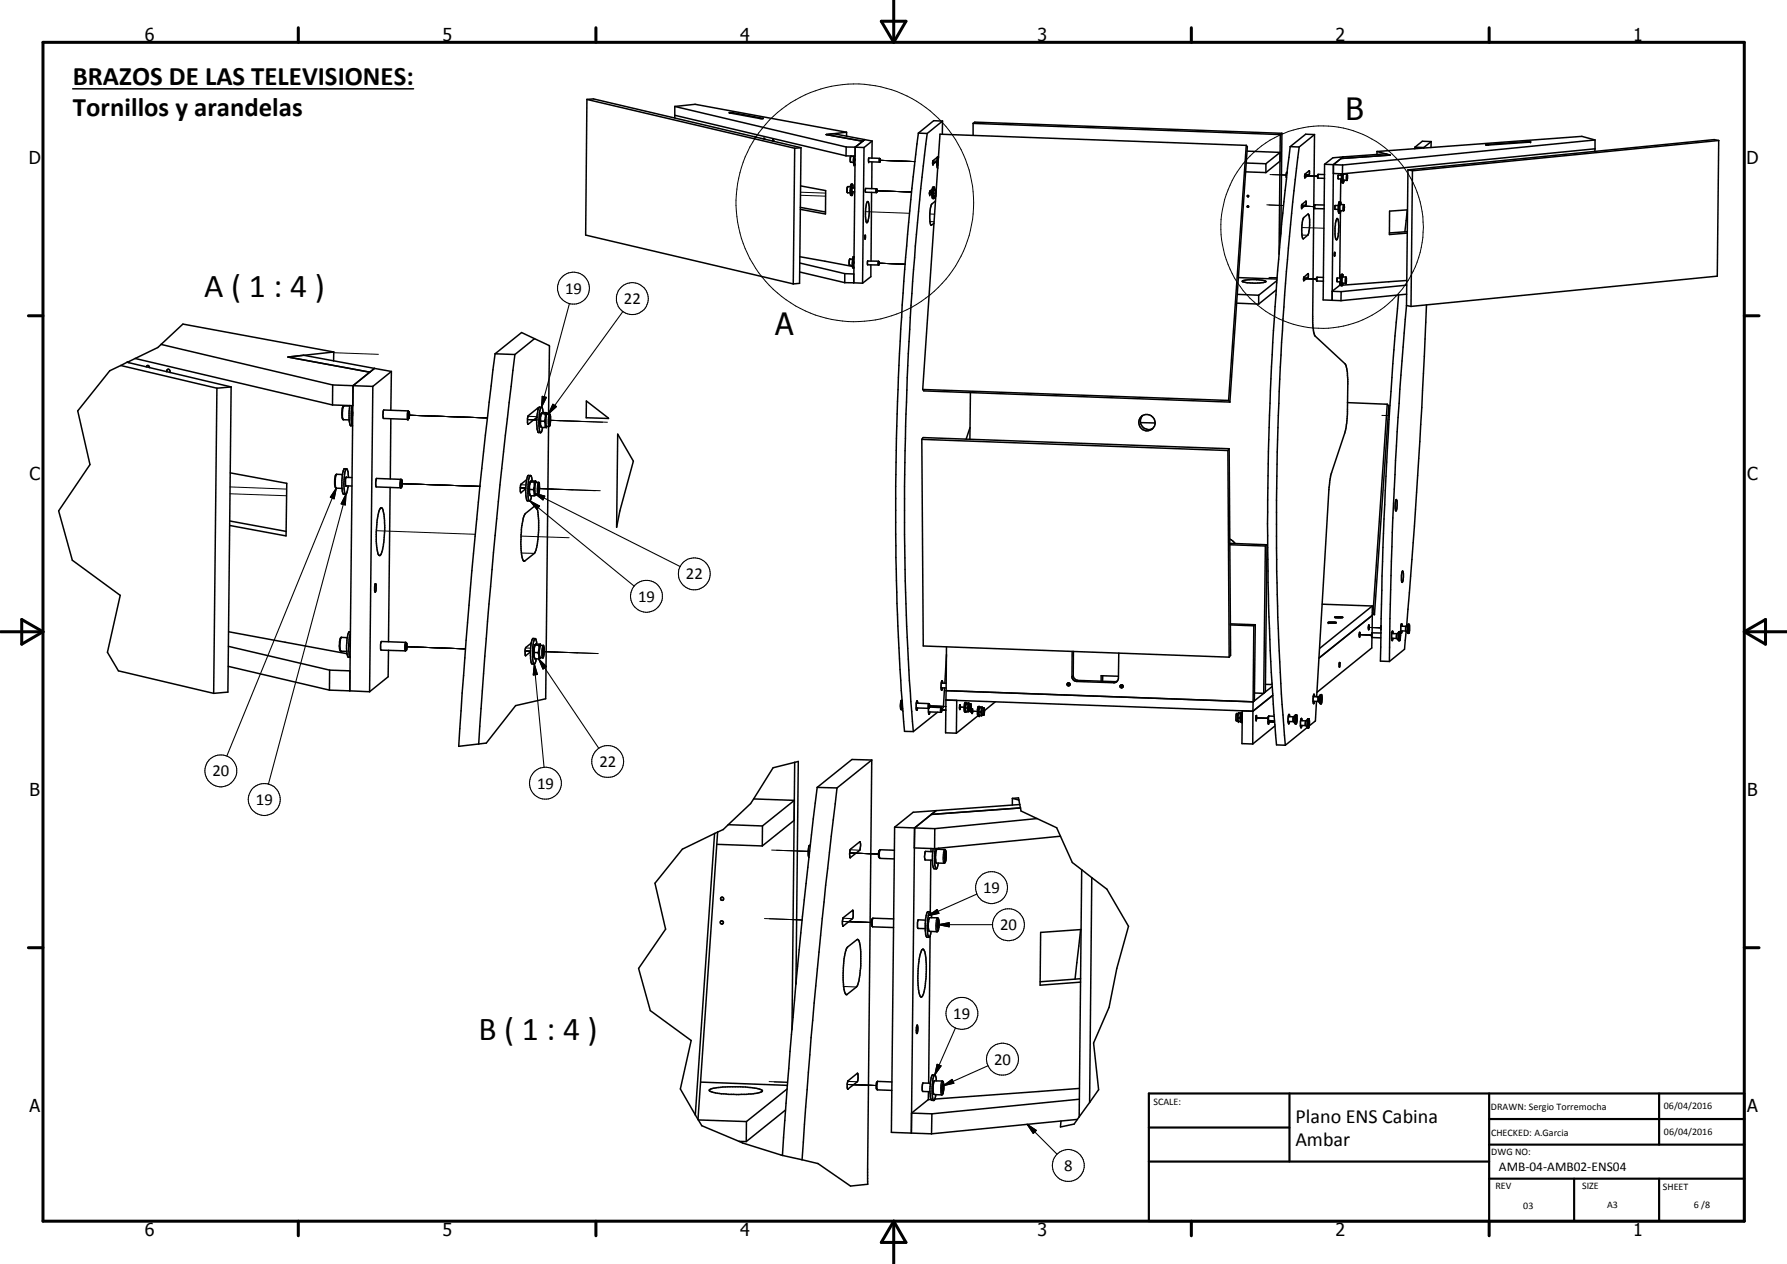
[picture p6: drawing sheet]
<svg xmlns="http://www.w3.org/2000/svg" width="420mm" height="297mm" viewBox="0 0 420 297" stroke-linecap="round" stroke-linejoin="round" font-family="sans-serif">
<g fill="none" stroke="#000" stroke-width=".24">
<path d="M207 37.7l8.1 .3M219.3 38.1h1M188.2 45.9l5.9 .2M188.2 45.2l5.9 .2M203.5 49.7l10.3 .4M206.2 44.8l8.1 .3M218.6 45.3h.5M218.6 50.3h1.1M297.8 48.1l4 .2M298.4 48.2l3.4 .1M298.6 41l3.8 .1M299.1 41l3.3 .1"/>
<path d="M300.7 48.3h1.1M301.4 41.1h1M306 48.4l3 .2M306.1 53.5l5.2 .1M306.7 41.3l3.1 .1M206.7 61.8l6.1 .3M298.4 65.2l1.9 .1-1.4-.1M306.5 65.5l3 .1M78.5 82.9l10.5 .4M96.3 97.6h-.2l18.5 .6M124 98.6l2.2 .1M129 98.8l12.7 .4"/>
<path d="M129 98.8h2.9M129 98.8l13.8 .4M324.9 97.6l1.8 .1M54.1 116l13.3 .5M54.1 114.4l13.3 .5M94.6 113.7h-.2l18.4 .6M122.3 114.6l1.3 .1M140 115.3l-13.6-.5 14.7 .5M88.5 124.7l23.2 .9M122.5 126l11.3 .4M95.7 152h-.1l13.8 .5M123.5 153h1.2"/>
<path d="M131.3 153.3l-3.8-.2 13.1 .5M319.6 149.1l2.9 .2zM321.7 147.4l2.9 .1zM218.5 165.9l3.9 .1zM221.3 166.8l1.1 .1zM225.6 166.2h.2M225.6 166.2h1.1M225.6 166.2h.8M229.3 167.1h-.8l1.3 .1M292 168.6h.1M295.3 168.7l2.8 .1zM298.1 169.6l1.6 .1"/>
<path d="M181.4 199.8l8.6 .3-2.2-.1M179.7 215.9l8.9 .3-2.5-.1M198.1 216.5l6.8 .3M199.8 200.4l6.8 .3M180.8 254.2l4.4 .1h-3.2M199.2 254.8l6.8 .3"/>
<circle cx="201" cy="47.7" r="27.9"/>
<circle cx="310.8" cy="53.4" r="23.8"/>
</g>
<g fill="none" stroke="#000" stroke-width=".35">
<path d="M17.1 20.9h80.1M138 23.4l-.3 31.8 48.8 11.5M138 23.4l1.5-.2 48.8 11.5M138 23.4l48.8 11.4M158.7 25l4.7-.5 35.6 6.6M158.7 25v2.7M158.7 27.1l40.2 9.5M158.7 25l40.3 9.5M171.5 26.5h.7l7.3 1.3-.8 .1zM177.4 32.1l.2 .1M179.5 32.6l.2-.1 .1 .2M181.6 33.1l.2-.2 .1 .3"/>
<path d="M186.8 34.8l-.3 31.9M188.3 34.7l-.3 31.9-1.5 .1M188.3 34.7l-1.5 .1M194.3 31.6l8.5 1.6M194.3 31.6l1.6-.2 7.4 1.4M199 34.5l-.1 2.1M199 34.5l2.1 .1M199 31.1v.9M199 31.1l-4.7 .5M200 36.8v.1M200 36.9v1.2h.7M200.7 36.7v1.7v.3l.3 .1"/>
<path d="M200.7 36.7l-.7 .1M200.9 36.7v1.5l.1 .6M201 37.3v.4M201.1 34.6l2 .1M201.1 34.6l-.4 31.9M201.1 34.6l-.1 2.1-2.1-.1M202.8 33.2l-1.7 1.4M203.1 34.7l-.3 31.8M203.3 32.8l1.8 .3M203.3 32.8l-2.2 1.8M203.3 32.8l-.5 .4M204.2 37.2v.8l2.6 .1"/>
<path d="M204.3 37.1l-.1 .1M204.3 37.1l2.5 .1M205 38.1v6.2M205.1 33.1l-.1 4.1M205.1 33.1l-2 1.6M206.9 38l-.1-.7v.8M206.9 38l-.1 .1M206.9 37.3v.7M215.9 31.3a580.6 580.6 0 0 0-3.4 34.8l-.5 8.4a712.2 712.2 0 0 0-1.1 64.6l.7 18.3 1.1 14.5h2M215.9 31.3l2.1 .1M218 31.4l-1.5 12.9-1.3 13.5a810.5 810.5 0 0 0-2.5 56.6 548.6 548.6 0 0 0 2 57.5M220.4 37l-1 .8-.1 .8 1-.7"/>
<path d="M220.4 37h.1M220.4 37v.1M220.4 37.1l-.2 1.5 .3 .9M220.7 37l-.2 2M220.7 36.8l-.3 .3M221.6 28.4h-2.1l-3.6 2.9M221.6 28.4v3.1M221.6 28.4l-3.6 3M228.8 29l72.2 2.6M228.8 29v2.8M228.8 29l.4-.3 72.2 2.6M293 38.3l4.6 .2"/>
<path d="M293 34.2l-72-2.7-4.1 60M293 34.2l.3 .3-4.1 60M293 34.2l-4.1 59.9M293.2 35.5l7.8 .3M297.6 38.5v2.1M301 35.8l-.1 2.1-3.3 2.7M301 35.8l-3.4 2.7M301 31.6l-.3 28.1M301.4 31.3l-.3 23.7M301.4 31.3l-.4 .3M303.3 34.5a703.9 703.9 0 0 0-4.8 63.1 676.8 676.8 0 0 0-.3 42 503.4 503.4 0 0 0 1.9 35.4l2.1 .1M303.3 34.5h2.2"/>
<path d="M305.5 34.5a702.2 702.2 0 0 0-5.2 71.7 632.8 632.8 0 0 0 .3 41.5l.7 15.4 .9 12M309.1 31.6l-.4 45.2 .4 2.1 7.2 6.7 .5 1.7 .1 1.9-.1 8.1-.3 3-3.6 11.4-.4 2.8-2.9 49.2M309.1 31.6l-2.1-.1-3.7 3M309.1 31.6l-3.6 2.9M311.4 38.6l-.3 31.9 4.2 .2M311.4 38.6l4.3 .2M313.5 38.7l-.3 31.9v-2.1M313.5 38.7v2.1l2.1 .1M315.3 37.3l-1.8 1.4M315.7 38.8l-.1 2.1M315.8 36.9l-2.4 .2-2 1.5M315.8 36.9l-2.3 1.8"/>
<path d="M315.8 36.9l-.5 .4M323.8 35.6v.7M323.8 35.6l3 .8M326.8 36.4l-11.5 .9M326.8 36.4l-1-.2-10 .7M331 39.9l1.1 .2M331 39.9l-.3 31.9M332.7 34.6l2.1 .1M332.7 34.6l-.1 .4M334.8 34.7l-.1 .1M336.5 33.3l-2.1-.1-1.7 1.4M336.5 33.3v1.4"/>
<path d="M336.5 33.3l-1.7 1.4M349.3 34l10.6-.7zM375 32.9l-3.1-.9-48.1 3.6M375 32.9v2.1M375 32.9l-59.3 5.9M375 35l-59.4 5.9M375 35v.6M404.1 33l-.3 31.9-72 7.1M404.1 33l-1.1-.2-72 7.1M404.1 33l-72 7.1M188.2 48.7l5.9 1.1M188.2 43.7l5.9 1.1v5.5l-5.9-1.1"/>
<path d="M200 43.9h-.7l-.1 .3v1.1h.7M200.3 45l.6 .1M200.4 43.3l.2 .4v.5M200.4 43.3a4.3 4.3 0 0 0-.2 2.6h.1M200.4 43.3h-.2l-.2 .4-.1 1.3 .2 .9h.3l.2-.8M200.9 44.2h-.5v.9M203.4 55.3v.9zM203.4 55.3h.1M204 47.4l.2 .1 .1 .5 .1 2.2a2.65 2.65 0 0 1-.6 2.1l-.3-.8v-1.8l.2-1.9zM204.9 45.2l-.1 16.1M206.1 44.4l-2.6-.1-.1 .3 .1 .6 2.6 .1M206.1 44.4v.9"/>
<path d="M206.1 44.4l.1 .7M206.1 45.1v.1M206.1 45.2h.1M206.2 44.4l-.1 .7M206.2 45.1v.1M206.2 45.2l-.1 .1M219.2 44.4l-.6 .5v.8l.5-.3M219.5 45.2l.1 .9M219.5 45.2v.2M219.5 45.4l.1 .7M219.5 44.7v.5M219.5 44.7h.1"/>
<path d="M219.5 45.4l.4 .1M219.6 44l-.2 .7 .1 2M219.6 44.7l-.1 .3M219.6 44.6l-.1 .1M219.6 44.7h.4M219.8 44.5l-.1-.5h-.3l-.3 1.1 .2 1.6 .3-.1 .1-.5M219.9 45.5l.1 .1M220 47.2l-1.1 1-.3 2a4.2 4.2 0 0 0 .4 2.8l.6-.5M220 44.7l-.1 .8M220.1 44.8l-.1 1.3h-.4M220.1 44.6l-.1 .1M220.1 44.6l-.5 .1"/>
<path d="M292.9 40.4l4.7 .2M293.3 46h.2v.2h-.1zM293.3 48.4h.2v.3l-.2-.1zM302.6 40.5l-.2 .4 .1 .9M306.1 48l1-.7v.8l-1.1 .8zM306.5 51.1l1.1-.8 .3 1.3v1.4l-.4 2.2-1.1 .9a7.7 7.7 0 0 1 0-4.5zM306.8 41l1.1-.8v.7l-1.1 .9zM309.1 48.1l-.1 .2 .1 .7M309.1 48.1v.9M309.1 48.1l2.3 .1M309.1 49l2.3 .1M309.8 41.1h.1"/>
<path d="M309.8 41.1l.1 .7M309.9 41.8v.1M309.9 41v.8M309.9 41.9h1.5M311.4 41l-1.6 .1M313.8 59.4l.1 .2-.1 .6zM313.8 59.3h.1M314.4 51.4a1.13 1.13 0 0 1 .3 1.3v2.2a1.41 1.41 0 0 1-.5 1.4 5.6 5.6 0 0 1-.3-3zM314.7 48.3h-.8l-.1 .2 .1 .7h.8M314.7 48.3l.1 1.8h.3l.1-.6M314.9 47.5l-.2 .8M314.9 47.4v.1"/>
<path d="M314.9 47.4l.3 .1M315.2 47.5l-.3 1.1 .1 1.5M315.2 50l-.2 15.3M315.2 47.5l.1 .5M315.2 42v5.5M315.2 40.8v.3M315.4 41.2l-.7-.1-.1 .2 .1 .7 .7 .1M315.5 40.9l-.1 1.6 .2 .5h.2M315.7 40.9l-.1 1.5 .2 .6M315.8 42.3h.1M315.9 48.1h-.8l-.1 1.3 .9 .1 .1-.9M315.9 48.9h.1"/>
<path d="M315.9 48.1h.1M315.9 48.6h.1M316 48.1l.1 .5-.1 .6v-.8v.2M316 42.3l-.2 .7M316 40.8v.1M316.7 40.9h-.9v1.4M316.7 40.9h.1M316.7 41.8h.1M316.7 41.4h.1M316.7 40.9l.1 1.4h-1M316.8 41.4v.4M316.8 41.4l-.1-.1v.7l.1-.2"/>
<path d="M330.9 49.3l-.6 5.2M330.9 54.4l-4.2 .3M330.9 49.3l-4.2 .3v5.5l4.2-.3M332.1 40.1l-.3 31.9M125.7 79.6l-4.6 3.7M188 60.3l12.4 2.3M188 63.9l10.6 2.5M188 61.8l10.6 2.5M198.6 64.3v2.1M198.6 66.4l2.1 .1M198.6 64.3l2.1 .1v2.1M199.7 62.2v.1"/>
<path d="M199.7 62.3l.7 .1M199.8 60.9h.7M199.8 60.9h.1M199.8 60.9l-.1 1.3M200.7 66.5h2.1M200.8 61.5v.4M200.8 60.5l-.2 1.1 .2 1.3M200.8 60.3l-.2 .1-.2 1.4v.9l.2 .3h.2M204.8 62.2v2.8l-2 1.5M206.5 62.2v.1M206.6 61.4l-2.6-.1v.2v.7l2.5 .1M206.7 61.5v.6l-.2 .2"/>
<path d="M206.7 61.5h-.2v.7M206.7 61.5l-.1 .7M290.8 71.2l5.1 .3M290.9 69.2l5 .2M291.2 65.2l9.1 .4M292.1 66.1a9.7 9.7 0 0 1 5.4-.1l.1 .1a8.6 8.6 0 0 1-4.9 .2zM295.9 69.4v2.1M300 68.2l-4.1 3.3M300.2 66l-4.3 3.4M306.5 65.2l1.1-.9v.9l-1 .8zM309.7 65.2l-.2 .2 .2 .6M309.7 66l1.5 .1"/>
<path d="M311.2 65.2h-1.5v.8M313.2 68.5h2.1M315 66.2v.9M315 67.1h.2M315 67.1l-1.8 1.4M315.2 65.4l-.8-.1v.1v.8l.8 .1M315.3 68.5v2.2M315.6 65.1l.9 .1-.1 1.3h-.9zM315.6 64.5h-.2a3.4 3.4 0 0 0-.2 2.2l.1 .4h.2M315.6 64.5l.2 .6M315.6 64.5l-.2 1.2 .1 1.4M315.8 66.5l-.3 .6"/>
<path d="M316.4 65.6l.1-.2v.8l-.1-.2M328.8 69.3a1095.5 1095.5 0 0 0-4.2 86.1h2.1M330.7 71.8l-1.7 23a848.3 848.3 0 0 0-1.9 37.1l-.4 23.5M330.7 71.8l1.1 .2M330.7 67l-15.4 1.5M330.7 69.1l-15.4 1.6M330.8 65.9l-15.1 1.1M335.4 71.6a1780.4 1780.4 0 0 1-4.7 75.5M28.4 85.9l-2.6 1.2-7.5 9.5 2.9 12.6-7.4 10.9 3.2 11.6 11.3 8.2-3 13.4 2.5 4.3 22.4 5.3M28.4 85.9l22.6 5.3M29.9 85.1l-1.5 .8M29.9 85.1l24.4 5.8"/>
<path d="M30.1 85l-.2 .1M30.1 85l.2 .3M31.8 84.2l46.4 11M31.8 84.2l-1.7 .8M34.4 86.2l.2-.3h.3l.3 .5M37.9 80.9l-.8 .8-5.3 2.5M37.9 80.9l5.1-4.7 35.5 6.5M37.9 80.9l40.3 9.6M39.2 87.4l.2-.6a.56 .56 0 0 1 .6 .7M51 91.2l-.8 71.7M54.3 90.9l-.7 71.7-3.4 .3M54.3 90.9l-3.3 .3"/>
<path d="M67.7 83.9l19.2 3.6 1.1-.9M67.7 83.9l3.7-.4 16.6 3.1M78.2 90.5l9.5 .3M78.2 90.5v4.7M78.5 82.7l-.1 2.1M78.5 82.7l-10.8 1.2M82.2 95.4h-1.3a1.52 1.52 0 0 0-.5 1.6v1l.2 .6 1.5 .1M82.2 95.3l-.1 1.5v2.3l.3 .9 .5 .1M82.8 95.3l-.2 3.4 .3 1.3M82.9 96.8v.9M83 90.6l-.8 71.7M83 90.6v4.7l-4.8-.1"/>
<path d="M87.7 90.8l-.8 71.8M88 86.6l4 .7M88 86.6l-5 4M91.9 98.4l-.1 14.1M92 87.3l-.1 9.1M92 87.3l-4.3 3.5M96 96.6l-5.8-.2-.2 1.1 .2 .8 5.7 .3M96 96.6h.1M96 96.6l-.2 .6 .1 1.4M96 96.6l.2 .2M96.2 96.8l-.2 .7 .1 .8M96.2 96.8v1.4l-.3 .4"/>
<path d="M116.4 83.1l6.2-5 6.5 3.1-.1 16.1M116.4 83.1l-.5 3.8a1428 1428 0 0 0-7.5 80.1l-.5 8.4 6.4-.8 6.9-8.8 7.1-1.6 .7-64M116.4 83.1l4.7 .2M121.1 83.3a1656.8 1656.8 0 0 0-6.1 58.6l-2.4 32.9M126.3 98l-.1 .8a5.4 5.4 0 0 0 .4 2.8l.5 .1M126.5 96.2l-.1-.3-2.2 1.8-.2 .6 .1 1.4 2.2-1.7M127.2 99l-.1 .9 .2 .6M127.2 99h.8M127.3 95.7l-.2 .3a10.3 10.3 0 0 0-.4 3.9l.1 1.3 .3 .5 .2-.2 .3-1M127.3 95.7l.2 .2 .2 1M127.3 95.7l-.6 .1-.4 2.2M127.3 97.2l-.2 .9 .1 .9"/>
<path d="M127.3 97.1l-.4 1.7 .2 1.3 .2 .4M127.3 97.1v.1M127.3 97.2l.9 .1M127.4 97.1h-.1M127.5 97h1.1M127.5 97l-.1 .1M128 99l.2 .6v.9M128.2 97.3v1l-.2 .7M128.6 97.1l-.4 .2M128.6 97v.1M128.6 97l.1 .3M129.1 99.6h.1"/>
<path d="M129.1 97.9l.1 .3-.1 1.4M129.2 97.8l.2 .4v.9l-.3 .6-.1-1zM129.2 97.3h-.6l-.2 .4-.1 2 .3 .5M129.2 97.3l-.3 1.4 .2 1.5M129.2 97.3h.1M129.3 97.3l.1 .6-.1 2-.1 .3h-.6M137.9 94.2l5.2 4.1-5.3-.1zM216.9 91.5l.3 .4 72 2.6M216.9 91.5l72 2.6M228.2 92.2l-.2 11.1M268.2 99.3l3.4 .1M268.6 97.7a1.95 1.95 0 0 0 0 2.5 1.95 1.95 0 0 0 2.4 .5"/>
<path d="M288.9 94.1l.3 .4M316.8 94.6l9.4 .4M326.2 95l.3 .4-3.3 49M326.2 95l-3.4 49.1M54.1 111.1l13.3 2.5-.1 12.3-13.3-2.4M80.5 111.5h-1.5l-.3 1.3v1.1l.2 .8 1.5 .1M81.3 114.1l.1 .1M81.3 114.2h1.5M81.4 112.2l-.1 1.9M81.4 112.2h1.4M81.4 112.1v.1M81.4 112.1h.1"/>
<path d="M81.4 112.1l.1 .1M81.5 110.2h-.7l-.4 2.7 .1 2.5 .2 .7 .6 .1M81.5 110.2l.3 .6 .1 1.4M81.5 110.2h-.1a10.2 10.2 0 0 0-.5 4.9l.4 1.1M81.9 114.2l-.3 1.5-.3 .5M88.5 112.4l-.2 .9 .2 1.1 5.7 .2M88.5 112.4h.1M88.5 112.4l5.8 .2M89.5 119.4l.2-.1a7 7 0 0 1 .8 4.1l-.4 5a3.1 3.1 0 0 1-.9 2.2 3.6 3.6 0 0 1-.7-2.3 27.9 27.9 0 0 1 .6-8.2zM91.7 114.6l-.4 36.2M94.2 114.6h.1M94.3 112.6h.1"/>
<path d="M94.3 112.6l-.2 .9 .1 1.1M94.3 112.6l.2 .2M94.4 112.8l.2 .2-.2 1.4M94.4 114.4l-.2 .2M94.4 112.8l-.1 .5 .1 1.1M123.8 112.7l-1.3 1.1-.1 1.9 1.2-.8M124.5 115v.9l.2 .6M124.5 115l.9 .1M124.7 113.2v.1M124.7 116.5h.8M124.7 113.2h.1M124.7 111.8l-.5-.1-.2 .3a9.7 9.7 0 0 0-.4 4.1l.2 1.2 .2 .4 .7-.1 .3-1.1"/>
<path d="M124.7 113.3l-.2 .8v.9M125.1 113l-.3-1.2a3.7 3.7 0 0 0-.7 2.9l.1 2.3 .3 .7M125.4 115.1l.2 .7-.1 .7M125.6 113.3l.1 .7-.3 1.1M125.9 116.3v.1M125.9 113.2l-1.2 .1M125.9 113.2h.1M125.9 113.2v-.2l-1 .1a3.3 3.3 0 0 0-.4 3l.2 .4M125.9 113.1l.2 .2M126 116.2l-.5 .3M126.1 113.3a4.7 4.7 0 0 0-.2 2.9h.7l.1-.2 .2-1.3-.2-1.3M126.1 113.3l.5 .1"/>
<path d="M126.5 115.6h.1M126.5 114l.1 .2-.1 1.4M126.6 113.8l.2 .4v.9l-.2 .7-.2-.2zM126.6 113.4l-.2 1.3v1.3l.2 .2M126.6 113.4h.1M127.3 100.5h.9M128.6 100.2l-.4 .3M145.2 102l3.7 6.4-3.2 11.7-.7 3.8zM216.7 103.3l.4 48.5 71.9 2.6M216.7 103.3l.3-.5 72 2.7M216.7 103.3l72 2.6M228.1 100.5l-1 2.7"/>
<path d="M288.7 105.9l.3 48.5M289 105.5l.3 48.5-.3 .4M289 105.5l-.3 .4M328.2 117.4l.3 .6v1.4l-.3 .7-.2-.7zM54 122.4l13.3 2.5M88.2 137.2l.2 .3v1.1l-.2 .5a1.83 1.83 0 0 1 0-1.6zM88.2 139.1h.1M123.5 120.7l2.4-1.8 .5 1.2 .2 1.2a25.6 25.6 0 0 1-.6 8l-.4 .7-2.3 1.9a1.5 1.5 0 0 1-.7-1.6 27 27 0 0 1 .6-9.1zM289.1 126.7l1.3 1M289.1 127.7l8.8 .3M289.1 128l8.4 .3M297.5 128.3l-.4 34.6"/>
<path d="M297.9 128l-.4 34.6M297.9 128l-.4 .3M328.2 120.1h.1M329.7 134.2h.1a3.8 3.8 0 0 1-.1 2.6l-.2-.4v-1.2zM329.7 136.8v.1M53.7 156.6l23.8 5.6M53.7 151.9l23.8 5.6M53.8 148.5l27.8 5.1M77.5 157.5v4.7M77.5 157.5l4.8 .1M81.6 149.9l-1.3-.1a3.5 3.5 0 0 0-.2 3.2l1.4 .1M82.4 148.5h-.3a9.9 9.9 0 0 0-.2 5.9l.4 .1"/>
<path d="M82.4 151.2l-.1 .9M82.4 148.8a10.2 10.2 0 0 0-.4 4.3l.3 1.3M91.3 152.8v6.2l-4.4 3.6M95.3 153h.1M95.4 151l-5.7-.3-.2 .7 .1 1.4 5.7 .2M95.4 151l.2 .2M95.4 151l-.2 .6 .1 1.4M95.5 152.8l-.1 .2M95.6 151.2l-.2 .7 .1 .9M95.6 151.2l.1 1-.2 .6M124.7 153.2a5.4 5.4 0 0 0 .3 2.8l.6 .1M124.9 151.1l-1.3 1.1-.1 1.9 1.2-.9"/>
<path d="M125.6 154.4l.2 .4M125.6 153.3v1.1M125.6 153.3l.9 .1M125.8 154.8h.1M125.8 151.5v.1M125.8 151.5l-.3 .6v1.1l.1 1.2M125.8 151.6l-.3 1.1 .1 .6M125.8 154.8l.8 .1M125.8 151.6h.9M125.8 150.1h-.5l-.3 .4-.3 2.7M126.1 154.8l-.1 .6-.4 .7M126.2 151.3l-.2-1-.2-.2a4.7 4.7 0 0 0-.6 2.9l.1 2 .3 1.1"/>
<path d="M126.5 153.4l.2 .7-.1 .8M126.7 151.6l.1 .7-.3 1.1M127 151.4l-.3 .2M127 151.4l-.9-.1-.3 .2M127 151.4l.2 .3M127.1 151.7h.7l.1 .4v1.6l-.2 .9h-.7l-.1-.5-.1-1.3zM127.1 154.6l-.5 .3M127.6 152.3h.1M127.7 152.3l.1 .9-.2 .7M127.7 152.3l.1-.2v1.6l-.1 .4-.2-.2M127.7 152.3l-.1 1.7M127.7 151.7l-.2 1.1v1.3l.2 .5"/>
<path d="M222.5 153.8l-.3 6.8M222.5 152v10.3M252.1 153.1l-.1 6.2 .6 .7 9.3 .4 .8-.3M252.4 153.1l-.1 5.6 .1 .5 .5 .6 9.3 .4 .5-.1M259.3 158.8l-.1 1.3M263 158.9l-4.1-.1v1.3M263 153.5v5.9l-.3 .7M289.3 146.9l5.5 .2M289.3 146.6l5.8 .2M294.8 147.1l-.2 17.8M295.1 146.8l-.2 17.9-.3 .2M295.1 146.8l-.3 .3"/>
<path d="M310.9 142l11.8 .4M312.3 146.2l1.9 .1-1.6 .1zM313.8 145l.6 .2h1.2l.1-.2M313.8 145h.1M313.8 145h1.8M314.9 155.7h.1l-.1 1.1zM315.6 145h.1M319.6 148.6l.2 .2-.2 .9zM321.8 146.9v1.1zM322.6 149.8l-.1 2.5-12.8 10.4M322.6 149.8l2 .1M322.7 142.4v2.2"/>
<path d="M322.7 144.6l-12.6 10M322.7 142.4l-12.4 10M322.7 144.6l-.1 4.2M322.7 144.4h.5M322.7 144l.1 .1M322.7 148.7l-.1 1M322.7 148.7l-.2 .3 .1 .8M322.7 148.7l2 .1M322.8 144.1l.4 .3M324.7 147.1v.9M327.2 150h1.2M327.2 148.9h1.3"/>
<path d="M327.4 148.4l-.2 .7 .1 1.4 .2-.5M327.4 148.3v.1M327.4 148.3h.1M327.4 148.3l.1 .1M327.5 148.4l.1 .5M328.4 150h.1M328.4 150l.5 .5M328.5 148.9l-.1 1.1M329 148.5l-.5 .4M329 149.4h.2M329.1 148.5l-.2 1 .1 1M329.1 149.8h.1"/>
<path d="M329.1 148.4l-.3 .2v1.9h.3l.1-.2 .1-1.2-.2-.6M329.1 148.5h.1M329.2 149.4l-.1-.3v.7M329.2 149.4l-.1 .4M329.3 148.3h1.2M329.3 147.2h1.3M329.7 147.2l-.2-.6-.2 .7 .2 1.5 .1-.5M330.5 148.3l.5 .5M330.6 148.4l-.4 4.2-3.5 2.8M331 148.8h.2M331.1 146.7l-.6 .5v1.1M331.1 146.7l-.2 .6 .1 1.5"/>
<path d="M331.2 148.1h.1M331.2 147.7h.1M331.2 146.7l.2 .3-.2 1.8-.1-.4zM331.2 148.8h.1M331.3 146.7h-.2M331.3 147.7v-.3l-.1 .4 .1 .3M331.3 147.7v.4M77.5 162.2l4.7 .1M82.2 162.3l4.7 .3M186.8 179.2l-.6 62.8M205 178.6l-1 99.7-4 .4-7.7-5.3-3.7-.9M205 178.6l-8.2 6.6"/>
<path d="M205 178.6l-4.7-.1-8.2 6.5M211.9 164.6h.2l-.2 .9 .1 1.3-.2-.1-.1-.6zM212.2 166.5l-.2 .3M215.4 165.2l2.9 .2M215.4 166.4l2.9 .1M215.8 165.3l-.2-.6-.2 .7 .1 1.5 .2-.5M218.3 166.5l.1 1.4 .2-.6M218.3 167.3l2.9 .1M218.3 166.5h.1M218.3 165.4v1.1M218.3 165.4h.1M218.4 165.4l.1 .1"/>
<path d="M218.4 165.5v.9zM218.5 166.4l-.2 .1M218.5 165.7l.2 .5M218.5 166.2l2.8 .1M220.4 167.4l-5.7 4.5M221.3 161.7l.1 .5 .2-.5M221.3 161.6l1.2 .1M221.3 166.3l-.2 .5 .2 .6M221.3 166.3l.1 .1M221.3 167.3h.1M221.3 160.5l1.2 .1M221.3 166.4v.9"/>
<path d="M221.3 166.4h.1M221.4 166.4v.9M221.4 167.3l-.1 .1M221.6 160.5l-.1-.5-.2 1.7M222.1 161.7l-.3 4.5-.4 .4M222.4 164.5l72.2 2.6M222.4 164.5l-.1 7.7 2.6 .1M222.4 164.5l2.5 .1v7.7M222.5 162.3l-.1 2.2M222.5 162.3l72.1 2.6M225.7 165.7l.1 .2-.1 .9zM226.8 167.3h.1"/>
<path d="M226.9 167.3h.2M227 165.7v1.6h.6M227 166.6l.1 .7M227 166.2v.4M227 166.8l.1 .5M227 165.5v1.1M227 165.6v.2M227 166.4h.5M227.1 167.3h.1M227.1 165.1h-.2l-.1 .3v1.9M227.1 165.1l-.1 .4M227.1 165.1l.1 .2"/>
<path d="M227.1 165.3l-.1 .2M227.1 165.4l-.1 .3M227.1 165.3h.1M227.1 165.3v.1M227.1 165.4h.5M227.5 166.4l.1 .9M227.6 165.4l-.1 1M227.8 165.2l-.2 .2M227.8 167.1l-.1-.2 .1-1.5h.4l.2 .8-.2 .9M227.8 167.1l-.2 .2M227.8 167.1h.4M227.8 165.2l-.6 .1"/>
<path d="M227.8 165.2l.1 .2M228.2 165.7l-.1 1.1M228.2 165.7h.1M228.2 165.8v1M228.2 166.8h.1M228.2 165.4l-.2 .5 .2 1.2M228.2 165.7v.1M228.6 166.5l-.1 1.2zM229.9 168.2l-5 4.1M229.9 168.2l.3 .1M230 166.1l-.2 .6 .1 1.5M230 166v.1"/>
<path d="M230 166h.3M230.2 166.6v.7M230.2 166.6l-.1 1.2 .1 .4M230.2 167.3v.6M230.2 168v.2M230.2 167.3h.4M230.2 166.2v.4M230.3 166.3h.4M230.3 168.2l-.1 .1M230.3 166l-.3 .9 .2 1.4M230.3 166v.2M230.3 166.3l-.1 .3"/>
<path d="M230.3 166.2h.6M230.3 166.2v.1M230.6 167.3l.1 .9M230.7 166.3l-.1 1M230.8 166.3h.1M230.9 168.1l-.7 .1M230.9 168.1l-.1 .1M230.9 166.2l-.2 .1M230.9 166.2l.1 .1M231 166.3l-.2 .7 .1 1.1M231 166.3l.3 .1M231.3 166.8l-.1 .9"/>
<path d="M231.3 166.8l.1 .5-.1 .4h-.1M231.3 166.4l-.1 .5 .1 1.2M231.3 166.4l.1 1.3-.1 .4h-.4M234 164.9l-2.5 2.1M251.2 160.4v.3l.4 .3M263.7 160.9v.3l.4 .2M291 169.3l.2 .2M291.1 168.7v.6M291.1 168.7h.4M291.2 167.6l-.1 1.1M291.2 167.6l-.2 .7 .2 1.2M291.2 169.5l.4 .1"/>
<path d="M291.5 168.7l.2 .5M291.7 168.2l-.2 .5M291.7 169.3l-.1 .3M291.7 169.5l-.1 .1M291.7 167.7v.4M291.7 167.7l-1 .1-.1 1.6h.5M291.8 167.6l.3-.1-.2 .9 .1 1.3h-.3v-.3l-.1-1.7M291.8 167.6l-.1 .1M291.8 167.6h-.6M292.1 168l-.1 1.2M294.6 167.1l-2.5-.1-.1 7.8h2.5M294.6 167.1l-.1 7.7"/>
<path d="M294.6 164.9v2.2M295 162.9h2.1M295.3 168.2l.2 .3-.2 .7zM295.4 168.1l-.1 .1M297.1 162.9l-2.5 2M297.5 160.8l1.6 .1M297.5 162.6l-.4 .3M298.2 168.4l.1 .8M298.2 170.2h.1M298.2 169.2v.9M298.2 168.4v.8M298.3 169.2l1.4 .2"/>
<path d="M298.3 170.1v.1M298.4 169.4l-.1 .7M298.4 168.3l-.1 .1M298.4 168.3l-.2 .1M298.4 168.3h1.2M299.1 161.3l-1.6 1.3M299.2 163.4l-4.6 3.7M299.8 170.6l-5.3 4.2M302.8 169.5l1.3 .1M302.9 168.4l.1 1.7 .2-.6M302.9 168.4h1.2M303.1 167.9h.1"/>
<path d="M303.1 167.9l-.2 .5M303.1 167.9l.1 .5M304.1 169.5h.1M304.1 169.5l.4 .6M304.1 168.4v1.1M304.6 168l-.5 .4M304.7 169.3h.1M304.7 169h.2M304.8 168l.2 1.5-.2 .6h-.3M304.8 168l-.2 .5 .1 1.6M304.8 168l-.2 .1-.2 .5 .1 1.5M304.9 169l-.1-.3-.1 .4v.3l.1-.1"/>
<path d="M304.9 169l-.1 .3M305.8 170.5h1.2M305.8 169.3l1.2 .1M306.1 169.4l-.1-.6-.2 .7 .1 1.5 .2-.5M307.4 170.9l-5.2 4.2M307.5 171.1h.2M307.5 169l-.2 1 .2 1.1M307.6 171l.1 .1M307.6 169.9h.2M307.7 170.3h.1M307.7 168.9l-.2 1 .1 1.1M307.8 168.9h-.3l-.5 .6-.1 .3v.5l.6 .7"/>
<path d="M307.8 168.9v.1M307.8 169.9v-.3l-.1 .7M307.8 169.9l-.1 .4M307.8 169v1.6M307.8 170.6l-.1 .5M308.7 164.8l.2 .6 .2-.6M308.7 164.8h1.3M308.8 163.7h1.2M309.1 163.7l-.2-.5-.2 1.6M309.5 164.8l-.2 4.6-1.5 1.2M310 164.8l.4 .6M310 163.7v1.1"/>
<path d="M310.4 165.4h.2M310.5 163.3l-.2 1 .1 1.1M310.5 163.3l-.5 .4M310.6 164.6h.1M310.6 164.3h.1M310.7 163.2l-.2 .8 .1 1.4M310.7 163.2l.1 1.3-.2 .9M310.7 163.2l-.2 .1M310.7 164.3v-.3v.6M310.7 164.3v.3M168 195.9l-7.6 3.7-6.4 8 2.5 10.8-6.4 9.2 2.8 9.9 9.6 7-2.5 11.4 3.5 6.1M168 195.9l-4.5 66.1"/>
<path d="M168.6 198.4l10.6 .4M168.7 195.5l-.7 .4M168.7 195.5l-4.6 67.6M171.2 193.8l-1.2 1.1-1.3 .6M171.2 193.8l8.1 .3M177.2 187.7l4.6-7.3 5.9-1.5-.6 52.4M177.2 187.7l-.7 1.1-5.3 5M177.2 187.7l9.6 .4M179.3 194.1l-.1 4.7M186.8 188.1l-.1 4.7-7.5 6M186.8 188.1l-7.5 6M190.5 198.7l-.3 .1-.2 1 .2 1.7"/>
<path d="M192.1 185l4.7 .2M192.1 185a1559.3 1559.3 0 0 0-8.1 86.5M196.8 185.2l-.4 3.7a1429.3 1429.3 0 0 0-5.3 50.9l-2.5 32.7M200 199.6l2.3-1.7v.9l-.2 1-2.2 1.8-.1-1zM206.9 199.7l-.3 .7v.9l.2 .4M210.3 199.8l-3.3-.1-.3 1.1 .1 .9M210.3 194.4l-.7 71.7 9.4 .3M210.3 194.4l9.5 .3M215 194.6l-.7 71.7v-4.7M215 194.6v4.7l4.7 .1M218.9 199.4v.8M219.4 199.4l-.2 3.1 .4 1.6h.6l.4-1.3"/>
<path d="M219.8 194.7l-.1 4.7M219.9 199.4l-.2 3.2 .4 1.6M220.1 190.5l-5.4 .4-4.4 3.5M220.1 190.5l-5.1 4.1M220.2 199.6h2l.2 .4 .1 1.5a1.16 1.16 0 0 1-.6 1.4l-1.8-.1-.1-1.5zM220.7 199.3l.1 .3M238 187.6l1.5-.1 .1 .5M238 187.6l1.6 .4M238 187.6v1.6M239.6 188l.2 1.1M239.8 189.1l.1 .8M239.8 189.1l-19.7 1.4"/>
<path d="M239.9 189.9l.2 .7 3.7 1.8M239.9 189.9l-20.9 1.5M243.8 192.4l4.6 2.1 .9 2M243.8 192.4l-24 2.3M249.3 196.5l-29.6 2.9M249.3 196.5l2.8 6.2 2.2 1.7M198.2 215.7l2.4-1.7v1.3l-.2 .6-2.2 1.8-.1-.6zM205.2 215.8l-.1 .6 .1 1.4 4.9 .2M205.2 215.8l4.9 .1M205.2 215.8l-.3 .7v1l.2 .3M206.8 201.7l3.5 .1M217.6 216.2h-1.7l-.2 .6 .1 1.4h1.7"/>
<path d="M218.5 218.9h.1M218.6 215.6l1.9 .1 .2 .2 .1 2-.4 1-2-.1-.1-1.7zM218.6 214.2l-.5 .1-.2 .4-.3 1.2-.1 2.7 .1 1 .3 .6 .6 .1 .2-.3M218.7 214.2v.1M218.7 220l-.4 34.6M218.7 214.2l-.1 .1a9.7 9.7 0 0 0-.3 5.7l.1 .3M218.7 214.3l.3 1.3M218.9 202.1l-.2 12.2M218.9 218.9l-.2 1.1M219.3 200.2l-1.7-.1-.2 1.1 .1 .9h1.7M220.4 217.7h.2M220.5 216.8h.2"/>
<path d="M220.7 216.8l-.2-.3-.1 .5 .1 1.2 .1-.5M220.7 216.8l-.1 .9M222.1 201.6h.2M222.2 200.7h.1M222.3 200.7v.9M222.3 200.7l-.1-.3-.1 .6 .1 1.1 .1-.5M254.1 218.4l-1.3 11.7M254.2 218.4l-9.5 .7-.2 12.4 9.6-.7M254.3 204.4l2.4 1.8M254.3 204.4l-.6 58.1M256.7 206.2l3.6 2.8 5 8.7-2.7 9.9-1.8 9.1-3.7 8.4 1.2 11-2.1 3M256.7 206.2l-.5 52.9"/>
<path d="M199.2 222.7l2.5-1.9a4 4 0 0 1 .7 2.9l-.1 4.4a8.1 8.1 0 0 1-.9 3.8l-2.3 1.9a1.67 1.67 0 0 1-.7-1.6 21.2 21.2 0 0 1 .7-9.4zM216.7 223.2l.2-.1a2.3 2.3 0 0 1 .8 2l.1 3.2-.2 2.8a5.4 5.4 0 0 1-.9 3.2 1.18 1.18 0 0 1-.7-1.5 22.6 22.6 0 0 1 .7-9.6zM254.1 230l-9.6 .7M164.7 254.3l20.4 .8M166.8 256.1l.9-.4 2.3-.3h5.3a8.2 8.2 0 0 1 4 .9 2.59 2.59 0 0 1-2.2 .7 27.8 27.8 0 0 1-10-.5l-.3-.2zM185.1 255.9l-9.6 7.7M199.3 254l2.4-1.7v1.1l-.1 .8-2.3 1.7-.1-.2zM199.3 255.9v.1M206.3 256.1l3.4 .1M206.3 254.1l-.3 .7v.9l.3 .4M206.3 254.1l-.1 .9 .1 1.1M206.3 254.1l3.4 .2"/>
<path d="M215.6 241h.1l.1 1.1-.3 .8-.1-.8zM215.6 240.9h.1M217 254.5l-.2 .9 .1 1.1h1.7M217 254.5h.1M217 254.5l1.7 .1M218.3 258.4l-4 3.2M218.3 256.5v1.9M218.7 254.6l-.1 2 .3 1.7M218.9 258.4h-.6M218.9 258.3l.1 .3h.6M219.7 254l1.9 .1 .3 .8v1l-.2 1.1-.3 .3-1.8-.1-.1-.2a4.7 4.7 0 0 1 0-2.6zM219.7 252.6l-.2 .4a12.1 12.1 0 0 0-.2 5.2l.3 .4"/>
<path d="M220 257.2l-.1 .9-.3 .5M220.2 254l-.3-1.4h-.7l-.3 .6-.2 1.4M221.5 254h.1M221.5 256h.3M221.6 255.1h.2M221.8 255.1l-.2-.3-.1 .6 .1 1.1 .2-.5M221.8 255.1v.9M253.8 258.3l-34.7 3.4M253.8 255.8l-34 2.5M256.2 259.1l-2.5 3.4M163.5 262l.6 1.1M164.1 263.1l.1 .1"/>
<path d="M164.2 263.2l.8 1.3 8.8 3.7M164.2 263.2l11.3 .4M173.8 268.2l10.2 3.3M173.8 268.2l1.7 .1M175.5 263.6v4.7M184 271.5l4.6 1M184.7 260.9l-9.2 7.4M214.3 261.6l4.8 .1M219.1 261.7l-.1 4.7M253.3 263.1l-.8 1.1-3.2 .6 .2-1.4M253.3 263.1l-34.3 3.3M253.7 262.5l-.4 .6"/>
<circle cx="269.7" cy="99.3" r="1.93"/>
<circle cx="251.2" cy="160.8" r=".37"/>
<circle cx="263.7" cy="161.3" r=".38"/>
<circle cx="169.7" cy="216.8" r=".38"/>
<circle cx="169.8" cy="211.2" r=".38"/>
</g>
<g fill="#000">
<circle cx="200.8" cy="38.8" r=".18"/>
<circle cx="204.2" cy="38" r=".18"/>
<circle cx="206.8" cy="37.3" r=".18"/>
<circle cx="206.9" cy="37.3" r=".18"/>
<circle cx="219.4" cy="38.6" r=".18"/>
<circle cx="220.4" cy="37" r=".18"/>
<circle cx="359.9" cy="33.3" r=".18"/>
<circle cx="206.1" cy="44.4" r=".18"/>
<circle cx="218.6" cy="45.8" r=".18"/>
<circle cx="219.6" cy="46.1" r=".18"/>
<circle cx="302.5" cy="40.5" r=".18"/>
<circle cx="315.2" cy="47.5" r=".18"/>
<circle cx="206.6" cy="61.4" r=".18"/>
<circle cx="206.7" cy="61.5" r=".18"/>
<circle cx="316.4" cy="66.5" r=".18"/>
<circle cx="95.9" cy="98.6" r=".18"/>
<circle cx="96.2" cy="96.8" r=".18"/>
<circle cx="128.5" cy="97.2" r=".18"/>
<circle cx="128.6" cy="97.1" r=".18"/>
<circle cx="129.2" cy="99.7" r=".18"/>
<circle cx="94.4" cy="114.4" r=".18"/>
<circle cx="124.7" cy="113.2" r=".18"/>
<circle cx="128.5" cy="100.3" r=".18"/>
<circle cx="88.3" cy="137.2" r=".18"/>
<circle cx="125.8" cy="151.5" r=".18"/>
<circle cx="127" cy="151.4" r=".18"/>
<circle cx="312.3" cy="146.3" r=".18"/>
<circle cx="315" cy="155.7" r=".18"/>
<circle cx="324.7" cy="147.1" r=".18"/>
<circle cx="329.1" cy="148.5" r=".18"/>
<circle cx="218.5" cy="165.5" r=".18"/>
<circle cx="221.3" cy="166.3" r=".18"/>
<circle cx="227.1" cy="165.4" r=".18"/>
<circle cx="227.8" cy="165.3" r=".18"/>
<circle cx="228.2" cy="166.8" r=".18"/>
<circle cx="228.2" cy="167.1" r=".18"/>
<circle cx="230.2" cy="168.2" r=".18"/>
<circle cx="230.2" cy="166.3" r=".18"/>
<circle cx="230.9" cy="166.2" r=".18"/>
<circle cx="231.3" cy="166.8" r=".18"/>
<circle cx="291.2" cy="169.5" r=".18"/>
<circle cx="291.2" cy="167.6" r=".18"/>
<circle cx="291.2" cy="167.7" r=".18"/>
<circle cx="292" cy="169.7" r=".18"/>
<circle cx="292" cy="169.2" r=".18"/>
<circle cx="295.3" cy="169.2" r=".18"/>
<circle cx="304.8" cy="168" r=".18"/>
<circle cx="200.5" cy="213.9" r=".18"/>
</g>
<g fill="none" stroke="#000" stroke-width=".25">
<path d="M172.2 26.5v.2M179.4 27.8v.1M200.1 36.7v1.4M219.4 38.6h.1M219.4 37.8h.9M349.6 34v.1M359.2 33.3v.1M199.4 43.9l-.2 .5 .1 .9M218.6 45.8h.1M218.6 45h.5M218.6 52.1h1M218.9 52.9h.1"/>
<path d="M306.1 48.9h.1M306.1 48.1l.9 .1M306.1 55.2l1.4 .1M306.4 56l.1 .1M306.8 41.8h.1M306.8 41h1M315.9 49.4h.1M315.9 48.1l-.1 .6 .1 .8M316 48.2l.1 .4-.1 .8zM316.7 42.3h.1M316.7 41.1l.1 .1-.1 1.1zM316.7 40.9l-.2 .7 .1 .8"/>
<path d="M133.9 71.3l-6.6 24.4M146.5 73.2l-17.6 24.1M199.8 60.9v1.5M199.8 60.9h.1M306.5 66h.1M306.5 65.2h1M316.4 65.2l-.1 .5 .1 .8M316.4 66.5h.1M316.4 65.3l.2 .1-.2 1.1zM316.4 65.1v.1M80.9 95.4l-.4 1.4v1.2l.3 .6M124.1 99.7h.1"/>
<path d="M124.2 97.8l2.1 .1M127.5 93.1l1 .3-1.2 2.3zM130 95l.8 .5-1.9 1.8zM79.1 114.7l-.5 2.5-.9-.4zM79.1 114.7l-25.8 63M79.2 111.5l-.3 1.4v1.4l.2 .4M81.4 116.1l-.2 2.6-1-.3zM81.4 116.1l-18.3 68.2M122.5 115.8h.1M122.5 113.9l1.1 .1M124.6 117.7l2.3 1.2-.7 .8zM124.6 117.7l24.5 20.1"/>
<path d="M125.6 115.9l2.5 .7-.4 .9zM125.6 115.9l34.3 17.2M122.6 130h3M123.1 131.8h.3M80.3 149.8l-.3 1.5v1.5l.2 .2M123.6 154.1h.1M123.6 152.3h1.1M125.6 156.1l.8 2.4-1 .1zM125.6 156.1l2.3 24.2M126.6 154.9l1.9 1.7-.8 .6zM126.6 154.9l14.2 21M252.3 158.7l-.3 .3"/>
<path d="M253.4 159.9l-.3 .2M262.2 160.2l-.3 .2M199.9 199.7l2.2 .1M222.1 199.6l-.3 .7-.1 1.1 .2 1.5M222.2 199.8l.2 .2 .1 1.5-.3 1.2-.3-1.2zM198.2 217.6h.1M198.2 215.8l2.2 .1M199.9 201.5h.1M218.3 215.2l2-1.5 .5 .9zM220.4 215.7l-.4 1.5v1.1l.2 .6M220.5 215.9l.3 .6v1.3l-.2 .7-.2 .2-.2-1.1zM220.7 217.3l2.5-.5v1z"/>
<path d="M220.7 217.3h12.7M222.1 202.6l.1 .1M229.7 210.1l-11.4 5.1M198.4 231.8l3 .1M198.9 233.7h.3M199.3 255.9h.1M199.3 254.1l2.3 .1M220.3 250.1l1 .4-1.5 2.1zM221.3 257.3h.1M221.5 254l-.3 1.2 .1 2.1M221.6 254.3l.3 .5v1.1l-.3 1.2-.2-.3v-1.2zM221.7 254.3h.1"/>
<path d="M221.8 255.1l2-1.4 .5 .9zM224.7 241.6l-4.9 11M232.3 250.4l-10.5 4.7M241.5 264.2l2.2 1.4-.8 .8zM241.5 264.2l7 7"/>
<circle cx="134.8" cy="67.7" r="3.7"/>
<circle cx="148.7" cy="70.2" r="3.7"/>
<circle cx="163.2" cy="134.9" r="3.7"/>
<circle cx="152" cy="140.2" r="3.7"/>
<circle cx="142.9" cy="179" r="3.8"/>
<circle cx="51.9" cy="181.1" r="3.8"/>
<circle cx="62.1" cy="187.9" r="3.8"/>
<circle cx="128.3" cy="184.1" r="3.8"/>
<circle cx="233.1" cy="208.6" r="3.8"/>
<circle cx="237.1" cy="217.3" r="3.7"/>
<circle cx="226.2" cy="238.1" r="3.8"/>
<circle cx="235.7" cy="248.9" r="3.8"/>
<circle cx="251.2" cy="273.9" r="3.8"/>
</g>
<g fill="none" stroke="#000" stroke-width=".71">
<path d="M10.1 9.9h400v277.1h-400zM70.1 6.5v3.4M140.1 6.5v3.4M207.2 5h5.8l-2.9 4.9zM210.1 0v9.9M280.1 6.5v3.4M350.1 6.5v3.4M6.7 74.2h3.4M410.1 74.2h3.5M.1 148.5h10M5.1 145.6l5 2.9-5 2.9zM410.1 148.5h10"/>
<path d="M410.1 148.5l5-2.9v5.8zM6.7 222.7h3.4M410.1 222.7h3.5M70.1 287v3.4M140.1 287v3.4M210.1 287v10M210.1 287l2.9 5h-5.8zM280.1 287v3.4M350.1 287v3.4"/>
</g>
<path d="M270.1 257h140v30h-140zM303.2 257v16M350.1 257v30M390.1 257v12M270.1 265h33.1M270.1 273h80M350.1 277h60M350.1 269h60M350.1 263h60M370.1 277v10M390.1 277v10" fill="none" stroke="#000" stroke-width=".51"/>
<g fill="#000">
<path d="M127.5 93.1l1 .3-1.2 2.3zM130 95l.8 .5-1.9 1.8zM79.1 114.7l-.5 2.5-.9-.4zM81.4 116.1l-.2 2.6-1-.3zM124.6 117.7l2.3 1.2-.7 .8zM125.6 115.9l2.5 .7-.4 .9zM125.6 156.1l.8 2.4-1 .1zM126.6 154.9l1.9 1.7-.8 .6zM218.3 215.2l2-1.5 .5 .9zM220.7 217.3l2.5-.5v1zM220.3 250.1l1 .4-1.5 2.1zM221.8 255.1l2-1.4 .5 .9z"/>
<path d="M241.5 264.2l2.2 1.4-.8 .8z"/>
</g>
<g font-size="7.9">
<text x="48" y="69.7">A ( 1 : 4 )</text>
<text x="112.5" y="244.4">B ( 1 : 4 )</text>
</g>
<g font-size="7.2">
<text x="316.3" y="28.2">B</text>
<text x="182.2" y="78.8">A</text>
</g>
<g font-size="6.3">
<text x="17.1" y="20">BRAZOS DE LAS TELEVISIONES:</text>
<text x="17.1" y="27.2">Tornillos y arandelas</text>
</g>
<g font-size="4.7">
<text x="304.6" y="263.9">Plano ENS Cabina</text>
<text x="304.6" y="269.3">Ambar</text>
</g>
<g font-size="4.2">
<text x="34" y="9.6">6</text>
<text x="104" y="9.6">5</text>
<text x="174" y="9.6">4</text>
<text x="244" y="9.6">3</text>
<text x="314" y="9.6">2</text>
<text x="384" y="9.6">1</text>
<text x="6.8" y="38.7">D</text>
<text x="410.6" y="38.7">D</text>
<text x="7" y="112.9">C</text>
<text x="410.8" y="112.9">C</text>
<text x="7" y="187.1">B</text>
<text x="410.8" y="187.1">B</text>
<text x="7" y="261.4">A</text>
<text x="410.8" y="261.4">A</text>
<text x="34" y="290.4">6</text>
<text x="104" y="290.4">5</text>
<text x="174" y="290.4">4</text>
<text x="244" y="290.4">3</text>
<text x="314" y="290.4">2</text>
<text x="384" y="290.4">1</text>
</g>
<g font-size="3.9">
<text x="132.9" y="69">19</text>
<text x="146.7" y="71.5">22</text>
<text x="161.3" y="136.1">22</text>
<text x="150.1" y="141.4">19</text>
<text x="50" y="182.4">20</text>
<text x="126.3" y="185.3">19</text>
<text x="140.9" y="180.2">22</text>
<text x="60.2" y="189.1">19</text>
<text x="231.1" y="209.8">19</text>
<text x="235.1" y="218.6">20</text>
<text x="224.1" y="239.4">19</text>
<text x="233.7" y="250.2">20</text>
<text x="250.2" y="275.2">8</text>
</g>
<text font-size="3.1" x="352.4" y="275.2">AMB-04-AMB02-ENS04</text>
<g font-size="2.4">
<text x="271.2" y="259.7">SCALE:</text>
<text x="350.6" y="260.8">DRAWN: Sergio Torremocha</text>
<text x="391.2" y="260.6">06/04/2016</text>
<text x="350.6" y="267">CHECKED: A.Garcia</text>
<text x="391.2" y="266.7">06/04/2016</text>
<text x="350.6" y="271.4">DWG NO:</text>
<text x="351.6" y="279.3">REV</text>
<text x="372" y="279.4">SIZE</text>
<text x="391" y="279.6">SHEET</text>
<text x="358.1" y="284.1">03</text>
<text x="377.9" y="283.8">A3</text>
<text x="398.3" y="283.8">6 /8</text>
</g>
</svg>
